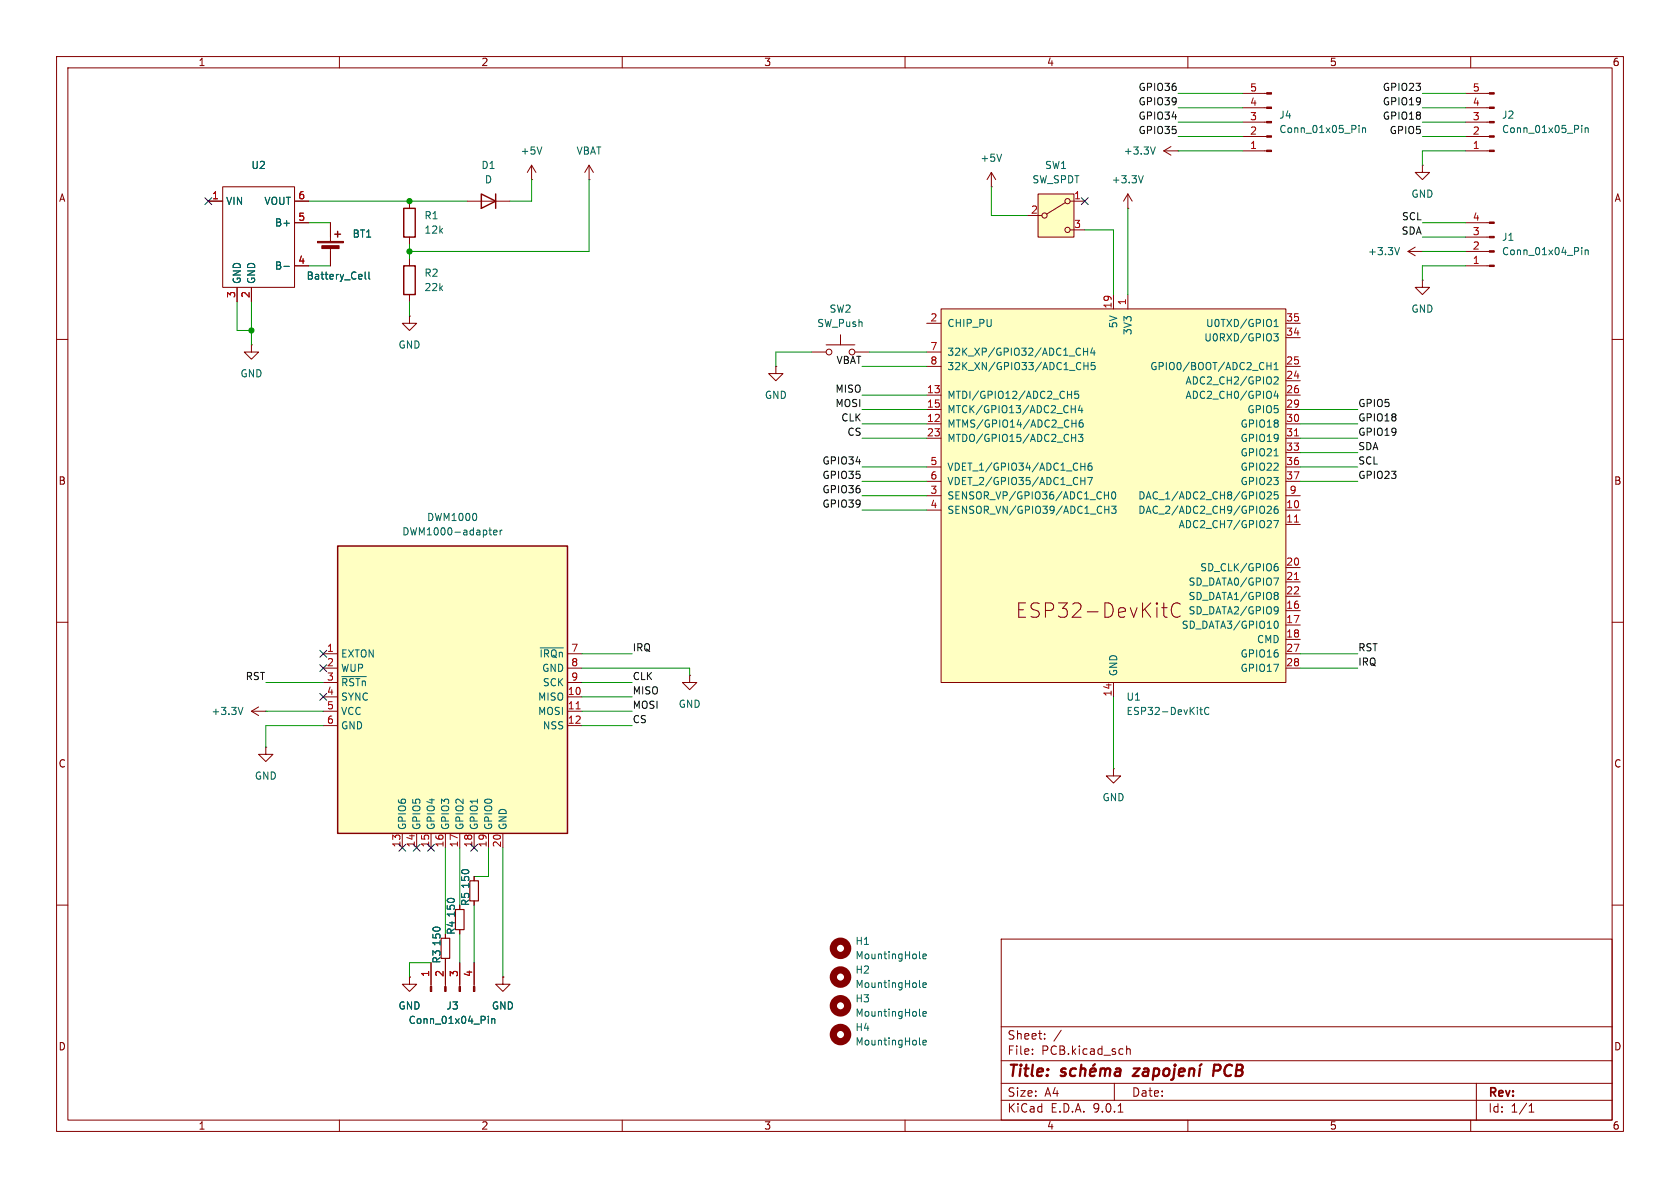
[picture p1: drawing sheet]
<svg xmlns="http://www.w3.org/2000/svg" width="297mm" height="210mm" viewBox="0 0 297 210" stroke-linecap="round" stroke-linejoin="round" font-family="sans-serif">
<g fill="none" stroke="#840000" stroke-width=".18">
<path d="M10 10h277v190h-277zM12 12h273v186h-273zM60 10v2M110 10v2M160 10v2M210 10v2M260 10v2M72.4 35.6v1.2M175.3 33h.1M175.3 30.5l-.8 1.3M175.3 30.5l.7 1.3M175.3 30.5v2.5"/>
<path d="M199.4 36.8h.1M199.4 34.3l-.8 1.3M199.4 34.3l.8 1.3M199.4 34.3v2.5M205.7 26.7l1.3 .7M205.7 26.7h2.6M207 25.9l-1.3 .8M208.3 26.7h.1M72.4 41.9v1.3M148.6 59.2v1.8M10 60h2M143.5 62.2h2.5"/>
<path d="M146 61h5.1M151.1 62.2h2.6M285 60h2M10 110h2M285 110h2M10 160h2M177 166h108v32h-108zM285 160h2M60 198v2M110 198v2M160 198v2M177 194.5h108"/>
<path d="M177 191.5h108M177 187.5h108M177 181.5h108M182.5 186.3v.1M182.5 185.5v.1M184.7 183.6v.1M184.7 182.8v.1M187.6 182.1l-1.3 2M197 191.5v3M197.7 196.6h.8M199.2 184.9v1.5M199.2 185.5l.2-.1 .3 .1 .1 .9"/>
<path d="M210 198v2M260 198v2M261 191.5v6.5M270.3 196.6h.9M270.3 195.5l.4-.4v1.5"/>
<circle cx="146.6" cy="62.2" r=".51"/>
<circle cx="150.6" cy="62.2" r=".51"/>
</g>
<g fill="none" stroke="#840000" stroke-width=".4">
<path d="M188.4 189a.49 .49 0 0 0-.8 .3l.1 .1 .6 .2 .1 .3-.3 .3-.6-.1M190.2 189a.66 .66 0 0 0-1 .3v.5l.1 .3 .2 .1 .6-.1M191.1 189.1a.49 .49 0 0 1 .8 .1l-.1 1M191.2 188.2l-.3 2M192.7 189.5l1-.1-.1-.4-.1-.1-.6 .1-.2 .9 .2 .3 .6-.1M193.6 188.1l-.4 .3M194.6 189.1a.49 .49 0 0 1 .8 .1M194.6 188.9l-.2 1.3M195.4 189.2a.5 .5 0 0 1 .8-.2v1.2M195.4 189.2l-.1 1M197.3 189l.2-.1 .5 .1v1.2M198.1 189.4h-.7a.4 .4 0 0 0-.3 .4 .4 .4 0 0 0 .2 .4l.7-.1"/>
<path d="M200.4 188.9h1.1l-1.2 1.3h1M202.2 189l.2-.1 .6 .1-.1 1.2M203 189.4h-.7a.4 .4 0 0 0-.3 .4 .4 .4 0 0 0 .3 .4l.6-.1M204 189l.2-.1 .6 .1 .1 .3v.5a.66 .66 0 0 1-1 .3M204 188.9l-.2 2M205.8 189.1a.52 .52 0 0 1 .6-.2 .52 .52 0 0 1 .4 .4l-.1 .5a.55 .55 0 0 1-.5 .4 .55 .55 0 0 1-.6-.4zM207.7 188.9l-.3 1.7-.1 .2-.3 .1M207.7 188.2v.2M207.7 188.2l-.1 .1 .1 .1M207.7 188.2l.1 .1-.1 .1M208.4 189.5l1-.1v-.4l-.2-.1-.6 .1-.2 .9 .2 .3 .6-.1M210.3 189.1a.49 .49 0 0 1 .8 .1l-.1 1"/>
<path d="M210.3 188.9l-.1 1.3M212.1 188.9l-.1 1.3M212.4 188.1l-.3 .3M215.5 188.2h-.8l-.3 2M215.5 189.2l-.9 .1"/>
</g>
<path d="M177.1 27.2l-.4 1.3M202.1 31.1l-.4 1.2M204.2 26l-.4 1.2" fill="none" stroke="#006464" stroke-width=".18"/>
<path d="M71.4 36.8h2v5.1h-2z" fill="none" stroke="#840000" stroke-width=".25"/>
<path d="M183.5 34.3h6.4v7.6h-6.4z" fill="#ffffc2"/>
<g fill="none" stroke="#840000" stroke-width=".18">
<path d="M36.8 35.6h2.6M39.4 33h12.7v17.8h-12.7zM52.1 35.6h2.5M52.1 39.4h2.5M181.6 38.1h2.5M183.5 34.3h6.4v7.6h-6.4zM188.3 35.8l-3.3 2M189.2 35.6h2.6M41.9 50.8v2.5M44.4 50.8v2.5M52.1 47h2.5M189.2 40.6h2.6"/>
<circle cx="184.7" cy="38.1" r=".46"/>
<circle cx="188.7" cy="35.6" r=".46"/>
<circle cx="188.7" cy="40.6" r=".46"/>
</g>
<path d="M50.2 47.1h1" fill="none" stroke="#006464" stroke-width=".18"/>
<path d="M59.7 96.5h40.6v50.8h-40.6z" fill="#ffffc2"/>
<path d="M59.7 96.5h40.6v50.8h-40.6z" fill="none" stroke="#840000" stroke-width=".25"/>
<g fill="none" stroke="#840000" stroke-width=".18">
<path d="M57.1 115.6h2.6M57.1 118.1h2.6M100.3 115.6h2.6M100.3 118.1h2.6M57.1 120.7h2.6M57.1 123.2h2.6M57.1 125.7h2.6M57.1 128.3h2.6M100.3 120.7h2.6M100.3 123.2h2.6M100.3 125.7h2.6M100.3 128.3h2.6"/>
<path d="M71.1 147.3v2.6M73.7 147.3v2.6M76.2 147.3v2.6M78.7 147.3v2.6M81.3 147.3v2.6M83.8 147.3v2.6M86.4 147.3v2.6M88.9 147.3v2.6"/>
</g>
<path d="M86.4 93.7h.5M86.6 93.3v1.1l.3 .2M87.3 94.1l.6-.1-.1-.2-.4-.1-.1 .2v.6h.5M88.4 93.7v.9M88.8 93.7l-.4 .3M60.4 119.6h4.4M95.5 114.5h4.1" fill="none" stroke="#006464" stroke-width=".18"/>
<path d="M101.8 125.3h.8" fill="none" stroke="#a90000" stroke-width=".18"/>
<path d="M166.4 54.6h60.9v66.1h-60.9z" fill="#ffffc2"/>
<g fill="none" stroke="#840000" stroke-width=".18">
<path d="M219.7 19.1h4.2M219.7 16.5h4.2M259.1 19.1h4.2M259.1 16.5h4.2M36.8 35.6h2.6M52.1 35.6h2.5M52.1 39.4h2.5M58.4 39.4v3.3M82.5 35.6h7.7M94 31.8h.1M94 29.2l-.8 1.3M94 29.2l.7 1.3"/>
<path d="M94 29.2v2.6M104.1 31.8h.1M104.1 29.2l-.7 1.3M104.1 29.2l.8 1.3M104.1 29.2v2.6M219.7 26.7h4.2M219.7 24.1h4.2M219.7 21.6h4.2M251.5 29.2v1.3h1.2l-1.2 1.3-1.3-1.3h1.3M251.5 29.2h.1M259.1 26.7h4.2M259.1 24.1h4.2"/>
<path d="M259.1 21.6h4.2M259.1 39.4h4.2M41.9 50.8v2.5M44.4 50.8v2.5M52.1 47h2.5M58.4 43.7v3.3M72.4 55.9v1.3h1.3l-1.3 1.2-1.3-1.2h1.3M72.4 55.9h.1M72.4 45.7v1.3M72.4 52.1v1.2M163.8 57.2h2.6M166.4 54.6h60.9v66.1h-60.9z"/>
<path d="M196.8 52.1v2.5M199.4 52.1v2.5M227.3 57.2h2.6M227.3 59.7h2.6M248.9 44.5l1.3 .7M248.9 44.5h2.6M250.2 43.7l-1.3 .8M251.5 44.5h.1M251.5 49.5v1.3h1.2l-1.2 1.3-1.3-1.3h1.3M251.5 49.5h.1M259.1 44.5h4.2M259.1 47h4.2"/>
<path d="M259.1 41.9h4.2M44.4 61v1.2h1.3l-1.3 1.3-1.2-1.3h1.2M44.4 61h.1M137.2 64.8v1.2h1.2l-1.2 1.3-1.3-1.3h1.3M137.2 64.8h.1M163.8 62.2h2.6M163.8 64.8h2.6M163.8 69.9h2.6M163.8 72.4h2.6M163.8 74.9h2.6M163.8 77.5h2.6M227.3 64.8h2.6"/>
<path d="M227.3 69.9h2.6M227.3 72.4h2.6M227.3 74.9h2.6M227.3 77.5h2.6M227.3 67.3h2.6M163.8 82.6h2.6M163.8 85.1h2.6M163.8 87.6h2.6M163.8 90.2h2.6M227.3 82.6h2.6M227.3 85.1h2.6M227.3 87.6h2.6"/>
<path d="M227.3 90.2h2.6M227.3 80h2.6M227.3 92.7h2.6M121.9 119.4v1.3h-1.3l1.3 1.2 1.3-1.2h-1.3M121.9 119.4h.1M205.4 107.4h.9M205.7 108.8l.2 .2 .4 .1M208.6 106.8a.95 .95 0 0 0-1-.1 .95 .95 0 0 0-.5 1 1.08 1.08 0 0 0 .3 1.1 1.08 1.08 0 0 0 1.1 .2l.1-.1M227.3 100.3h2.6M227.3 102.9h2.6M227.3 105.4h2.6M227.3 108h2.6"/>
<path d="M227.3 110.5h2.6M227.3 113h2.6M227.3 115.6h2.6M227.3 118.1h2.6M44.4 125.7l1.3 .8M44.4 125.7h2.6M45.7 125l-1.3 .7M47 125.7h.1M47 132.1v1.3h-1.3l1.3 1.2 1.3-1.2h-1.3M47 132.1h.1M196.8 135.9v1.3h1.3l-1.3 1.2-1.2-1.2h1.2M196.8 135.9h.1"/>
<path d="M196.8 120.7v2.5M83.8 154.9v.8M83.8 159.3v.7M72.4 172.7v1.3h1.3l-1.3 1.3-1.3-1.3h1.3M72.4 172.7h.1M76.2 170.2v4.2M78.7 165.1v.8M78.7 169.4v5M81.3 160v.8M81.3 164.3v.8M81.3 170.2v4.2M83.8 170.2v4.2"/>
<path d="M88.9 172.7v1.3h1.3l-1.3 1.3-1.3-1.3h1.3M88.9 172.7h.1"/>
</g>
<g fill="none" stroke="#006464" stroke-width=".18">
<path d="M95.8 26l-.4 1.2M240.3 22.2v.1M240.3 22.6v.8M240.9 22.7l.1-.1 .4 .1v.7M240.9 22.6v.8M279.6 22.2v.1M279.6 22.6v.8M280.2 22.6v.8M280.2 22.7l.2-.1 .3 .1 .1 .7M50.2 47.1h1M64.6 48.1v1.1l.1 .1M65.2 48.1v1.1l.2 .1"/>
<path d="M225.2 59h.8l-.5 .5 .4 .1v.5l-.2 .2-.5-.1M225.2 57.7h.8M225.2 56.8l.4-.3v1.2M247.4 43.8l-.4 1.2M279.6 43.8v.1M279.6 44.2v.8M280.2 44.2v.8M280.2 44.3l.2-.1h.3l.1 .8M188.7 69.8h.7M189.4 72.3h.7M189.4 69.2v1.2M189.4 77.4h.8"/>
<path d="M189.5 74.8h.7M190.1 71.7v1.3M190.2 76.8v1.2M190.2 74.2v1.3M190.6 69.2h-.6v.6l.2-.2 .4 .1 .1 .2-.1 .4-.1 .1-.5-.1M190.6 76.8h.8l-.4 .5 .4 .1v.5l-.2 .1-.6-.1M191 71.6l-.4 .9h.8M191.3 72.1v.9M191.4 74.2l-.4 .1a.86 .86 0 0 0 0 1.2l.4-.1 .1-.4-.2-.3h-.3l-.2 .3M191.6 61.5v1.3M191.6 62.1h.7M191.6 64.1v1.2"/>
<path d="M191.6 64.7h.7M192.3 61.5v1.3M192.3 64.1v1.2M193.1 61.5l-.3 .9h.8M193.4 62v.8M193.6 64.1h-.7v.6l.2-.1h.4l.1 .2v.4l-.2 .1-.5-.1M224 64.7h.7M224.7 64.1v1.2M225.2 65.3h.8M225.2 64.4l.4-.3v1.2M225.2 66.7l.5-.1 .3 .4-.8 .9h.8M225.5 69.1l-.3 .9h.8"/>
<path d="M225.9 69.6v.8M191.1 82.5h.7M191.1 85h.7M191.8 81.9v1.2M191.8 84.4v1.3M192.3 84.4h.8l-.5 1.3M192.9 81.9h-.3a.86 .86 0 0 0 0 1.2l.4-.1 .1-.4-.3-.3h-.2l-.3 .3M195.2 87.5h.8M195.3 90.1h.7M196 86.9v1.3M196 89.5v1.2M196.5 89.5h.8l-.4 .5 .3 .1v.5l-.1 .1-.6-.1"/>
<path d="M196.7 87l.1-.1a.68 .68 0 0 1 .5 .7 .68 .68 0 0 1-.5 .6 .84 .84 0 0 1-.1-1.2zM224 87.1l.5-.2 .3 .4-.8 .9h.8M224 89.6l.5-.1 .3 .3-.8 .9h.8M225.2 92h.8l-.5 1.3M225.2 80.6h.8M225.9 89.5h-.4a.86 .86 0 0 0 0 1.2l.4-.1 .1-.4-.3-.2h-.3l-.2 .2M225.9 99.6l-.4 .1-.2 .2M225.9 86.9h-.6l-.1 .6 .2-.1 .5 .1 .1 .2-.1 .4-.2 .1-.5-.1M225.2 102.2h.8l-.5 1.2M225.4 100.2l.3-.1 .3 .3-.1 .4h-.5M225.4 109.9l.1-.1a.68 .68 0 0 1 .5 .6 .68 .68 0 0 1-.5 .7l-.1-.2M225.5 104.7h.2l.3 .3-.3 .3"/>
<path d="M225.5 107.3l.4 .1a.84 .84 0 0 1-.3 1.1M225.5 105.3h.2M225.7 105.3l.3 .2v.2l-.1 .2-.4 .1M226 107.8l-.3 .2h-.2M42.9 125l-.4 1.3M212.1 125.5h.5M212.3 125v1.1l.3 .2M213.7 125.2a.6 .6 0 0 0-.8 .4 .6 .6 0 0 0 .6 .7l.2-.1M86.3 179.6v.2M162.5 169.3l.2 .2M162.5 174.4l.2 .2M162.5 179.5l.2 .1"/>
<path d="M163.2 169.1l.6-.2-.1-.2-.4-.1-.1 .2v.6h.5M163.2 174.1l.6-.1-.1-.2-.4-.1-.1 .2v.6h.5M163.2 179.2l.6-.1-.1-.2-.4-.1-.1 .2v.6h.5M86.3 180.1v.8M86.9 180.1v.8M86.9 180.2l.2-.1h.3l.1 .8M162.5 184.5l.2 .2M163.2 184.3l.6-.1-.1-.3h-.4l-.1 .2v.6h.5"/>
</g>
<path d="M228.8 77.1h.8M228.8 92.3h.8M228.8 102.5h.8" fill="none" stroke="#a90000" stroke-width=".18"/>
<g fill="#840000" stroke="#840000" stroke-width=".18">
<path d="M76.1 174.4h.2v.9h-.2z"/>
<path d="M78.6 174.4h.3v.9h-.3z"/>
<path d="M81.2 174.4h.2v.9h-.2z"/>
<path d="M83.7 174.4h.2v.9h-.2z"/>
<path d="M263.3 26.5h.9v.3h-.9z"/>
<path d="M263.3 24h.9v.3h-.9z"/>
<path d="M263.3 21.5h.9v.2h-.9z"/>
<path d="M263.3 18.9h.9v.3h-.9z"/>
<path d="M263.3 16.4h.9v.2h-.9z"/>
<path d="M56.1 42.7h4.6v.2h-4.6z"/>
<path d="M56.9 43.4h3v.5h-3z"/>
<path d="M223.9 26.5h.9v.3h-.9z"/>
<path d="M223.9 24h.9v.3h-.9z"/>
<path d="M223.9 21.5h.9v.2h-.9z"/>
<path d="M223.9 18.9h.9v.3h-.9z"/>
<path d="M223.9 16.4h.9v.2h-.9z"/>
<path d="M263.3 46.9h.9v.2h-.9z"/>
<path d="M263.3 44.3h.9v.3h-.9z"/>
<path d="M263.3 41.8h.9v.2h-.9z"/>
<path d="M263.3 39.2h.9v.3h-.9z"/>
</g>
<g fill="none" stroke="#840000" stroke-width="1.3">
<circle cx="148.6" cy="177.8" r="1.27"/>
<circle cx="148.6" cy="172.7" r="1.27"/>
<circle cx="148.6" cy="167.6" r="1.27"/>
<circle cx="148.6" cy="182.9" r="1.27"/>
</g>
<path d="M83.1 155.7h1.5v3.6h-1.5zM78 165.9h1.5v3.5h-1.5zM80.5 160.8h1.5v3.5h-1.5z" fill="none" stroke="#840000" stroke-width=".2"/>
<path d="M85.1 34.3l2.5 1.3-2.5 1.2zM87.6 34.3v2.5M59.2 41.4h1M59.7 40.9v1M71.4 47h2v5.1h-2z" fill="none" stroke="#840000" stroke-width=".25"/>
<g fill="none" stroke="#009600" stroke-width=".18">
<path d="M208.3 19.1h11.4M208.3 16.5h11.4M251.5 19.1h7.6M251.5 16.5h7.6M54.6 35.6h27.9M54.6 39.4h3.8M94 31.8v3.8h-3.8M104.1 31.8v12.7h-31.7M175.3 33v5.1h6.3M199.4 36.8v15.3M208.3 26.7h11.4M208.3 21.6h11.4"/>
<path d="M208.3 24.1h11.4M251.5 39.4h7.6M251.5 21.6h7.6M251.5 24.1h7.6M259.1 26.7h-7.6v2.5M41.9 53.3v5.1h2.5M44.4 53.3v7.7M54.6 47h3.8M72.4 43.2v2.5M72.4 53.3v2.6M191.8 40.6h5v11.5M251.5 44.5h7.6"/>
<path d="M251.5 41.9h7.6M259.1 47h-7.6v2.5M143.5 62.2h-6.3v2.6M152.4 74.9h11.4M152.4 77.5h11.4M152.4 72.4h11.4M152.4 69.9h11.4M152.4 64.8h11.4M153.7 62.2h10.1M229.9 74.9h10.1M229.9 77.5h10.1M229.9 72.4h10.1"/>
<path d="M152.4 87.6h11.4M152.4 90.2h11.4M152.4 85.1h11.4M152.4 82.6h11.4M229.9 85.1h10.1M229.9 80h10.1M229.9 82.6h10.1M102.9 115.6h8.9M102.9 118.1h19v1.3M229.9 115.6h10.1M229.9 118.1h10.1M47 125.7h10.1"/>
<path d="M47 120.7h10.1M57.1 128.3h-10.1v3.8M102.9 125.7h8.9M102.9 120.7h8.9M102.9 128.3h8.9M102.9 123.2h8.9M196.8 123.2v12.7M78.7 149.9v15.2M81.3 149.9v10.1M86.4 149.9v5h-2.6M88.9 149.9v22.8M76.2 170.2h-3.8v2.5"/>
<path d="M81.3 165.1v5.1M83.8 160v10.2"/>
</g>
<g fill="none" stroke="#000084" stroke-width=".18">
<path d="M36.2 35l1.2 1.2M37.4 35l-1.2 1.2M191.2 35l1.2 1.2M192.4 35l-1.2 1.2M56.5 115l1.3 1.2M56.5 117.5l1.3 1.2M57.8 115l-1.3 1.2M57.8 117.5l-1.3 1.2M56.5 122.6l1.3 1.2M57.8 122.6l-1.3 1.2M70.5 149.3l1.2 1.2M71.7 149.3l-1.2 1.2"/>
<path d="M73.1 149.3l1.2 1.2M74.3 149.3l-1.2 1.2M75.6 149.3l1.2 1.2M76.8 149.3l-1.2 1.2M83.2 149.3l1.2 1.2M84.4 149.3l-1.2 1.2"/>
</g>
<g fill="#009600" stroke="#009600" stroke-width=".18">
<circle cx="44.4" cy="58.4" r=".46"/>
<circle cx="72.4" cy="44.5" r=".46"/>
<circle cx="72.4" cy="35.6" r=".46"/>
</g>
<text font-size="3.5" fill="#840000" x="179.5" y="109.4">ESP32-DevKitC</text>
<g font-size="2.8" fill="#840000">
<text x="178" y="190.9">Title:</text>
<text x="216.1" y="190.9">PCB</text>
</g>
<g font-size="2.1" fill="#840000">
<text x="178" y="184">Sheet:</text>
<text x="178" y="186.7">File:</text>
<text x="184.1" y="186.7">PCB.kicad_sch</text>
<text x="178" y="196.9">KiCad</text>
<text x="178" y="194.1">Size:</text>
<text x="184.7" y="194.1">A4</text>
<text x="185.7" y="196.9">E.D.A.</text>
<text x="193.3" y="196.9">9.0.1</text>
<text x="200" y="194.1">Date:</text>
<text x="263" y="194.3">Rev:</text>
<text x="263" y="196.9">Id:</text>
<text x="267.1" y="196.9">1/1</text>
</g>
<g font-size="1.8" fill="#840000">
<text x="35" y="11.9">1</text>
<text x="85" y="11.9">2</text>
<text x="135" y="11.9">3</text>
<text x="185" y="11.9">4</text>
<text x="235" y="11.9">5</text>
<text x="285" y="11.9">6</text>
<text x="10.3" y="35.9">A</text>
<text x="285.3" y="35.9">A</text>
<text x="10.3" y="85.9">B</text>
<text x="285.3" y="85.9">B</text>
<text x="10.3" y="135.9">C</text>
<text x="285.3" y="135.9">C</text>
<text x="10.3" y="185.9">D</text>
<text x="285.3" y="185.9">D</text>
<text x="35" y="199.9">1</text>
<text x="85" y="199.9">2</text>
<text x="135" y="199.9">3</text>
<text x="185" y="199.9">4</text>
<text x="235" y="199.9">5</text>
<text x="285" y="199.9">6</text>
</g>
<g font-size="1.8" fill="#0f0f0f">
<text x="201.2" y="16.2">GPIO36</text>
<text x="244.4" y="16.2">GPIO23</text>
<text x="201.2" y="18.7">GPIO39</text>
<text x="201.2" y="23.8">GPIO35</text>
<text x="201.2" y="21.2">GPIO34</text>
<text x="244.4" y="18.7">GPIO19</text>
<text x="244.4" y="21.2">GPIO18</text>
<text x="245.6" y="23.8">GPIO5</text>
<text x="247.7" y="41.6">SDA</text>
<text x="247.7" y="39">SCL</text>
<text x="147.8" y="64.4">VBAT</text>
<text x="147.6" y="69.5">MISO</text>
<text x="147.6" y="72">MOSI</text>
<text x="148.6" y="74.6">CLK</text>
<text x="149.7" y="77.1">CS</text>
<text x="240" y="74.6">GPIO18</text>
<text x="240" y="77.1">GPIO19</text>
<text x="240" y="72">GPIO5</text>
<text x="145.3" y="82.2">GPIO34</text>
<text x="240" y="79.7">SDA</text>
<text x="240" y="82.2">SCL</text>
<text x="145.3" y="87.3">GPIO36</text>
<text x="145.3" y="84.7">GPIO35</text>
<text x="145.3" y="89.8">GPIO39</text>
<text x="240" y="84.7">GPIO23</text>
<text x="111.8" y="115.2">IRQ</text>
<text x="240" y="117.8">IRQ</text>
<text x="240" y="115.2">RST</text>
<text x="43.3" y="120.3">RST</text>
<text x="111.8" y="122.8">MISO</text>
<text x="111.8" y="120.3">CLK</text>
<text x="111.8" y="125.4">MOSI</text>
<text x="111.8" y="127.9">CS</text>
</g>
<g font-size="1.8" fill="#a90000">
<text x="220.9" y="16.3">5</text>
<text x="260.3" y="16.3">5</text>
<text x="220.9" y="23.9">2</text>
<text x="220.9" y="21.3">3</text>
<text x="220.9" y="18.8">4</text>
<text x="260.3" y="23.9">2</text>
<text x="260.3" y="21.3">3</text>
<text x="260.3" y="18.8">4</text>
<text x="220.9" y="26.4">1</text>
<text x="260.3" y="26.4">1</text>
<text x="37.4" y="35.3">1</text>
<text x="52.6" y="35.3">6</text>
<text x="189.8" y="35.3">1</text>
<text x="52.6" y="39.1">5</text>
<text x="182.2" y="37.8">2</text>
<text x="189.8" y="40.4">3</text>
<text x="260.3" y="41.7">3</text>
<text x="260.3" y="39.1">4</text>
<text x="52.6" y="46.7">4</text>
<text x="260.3" y="46.7">1</text>
<text x="260.3" y="44.2">2</text>
<text x="41.7" y="52.8" transform="rotate(-90 41.7 52.8)">3</text>
<text x="44.2" y="52.8" transform="rotate(-90 44.2 52.8)">2</text>
<text x="164.4" y="56.9">2</text>
<text x="196.6" y="54.7" transform="rotate(-90 196.6 54.7)">19</text>
<text x="199.1" y="54" transform="rotate(-90 199.1 54)">1</text>
<text x="227.3" y="56.9">35</text>
<text x="227.3" y="59.4">34</text>
<text x="164.4" y="62">7</text>
<text x="164.4" y="64.5">8</text>
<text x="227.3" y="64.5">25</text>
<text x="163.8" y="69.6">13</text>
<text x="227.3" y="67.1">24</text>
<text x="227.3" y="69.6">26</text>
<text x="163.8" y="72.1">15</text>
<text x="163.8" y="74.7">12</text>
<text x="163.8" y="77.2">23</text>
<text x="227.3" y="72.1">29</text>
<text x="227.3" y="74.7">30</text>
<text x="227.3" y="77.2">31</text>
<text x="164.4" y="82.3">5</text>
<text x="227.3" y="79.8">33</text>
<text x="227.3" y="82.3">36</text>
<text x="164.4" y="84.8">6</text>
<text x="164.4" y="87.4">3</text>
<text x="164.4" y="89.9">4</text>
<text x="227.3" y="84.8">37</text>
<text x="227.3" y="89.9">10</text>
<text x="227.9" y="87.4">9</text>
<text x="227.3" y="92.5">11</text>
<text x="227.3" y="100.1">20</text>
<text x="227.3" y="102.6">21</text>
<text x="227.3" y="105.2">22</text>
<text x="227.3" y="107.7">16</text>
<text x="227.3" y="110.2">17</text>
<text x="227.3" y="112.8">18</text>
<text x="57.7" y="115.3">1</text>
<text x="57.7" y="117.9">2</text>
<text x="100.9" y="115.3">7</text>
<text x="100.9" y="117.9">8</text>
<text x="227.3" y="115.3">27</text>
<text x="227.3" y="117.9">28</text>
<text x="57.7" y="120.4">3</text>
<text x="57.7" y="122.9">4</text>
<text x="57.7" y="125.5">5</text>
<text x="100.3" y="122.9">10</text>
<text x="100.3" y="125.5">11</text>
<text x="100.9" y="120.4">9</text>
<text x="196.6" y="123.2" transform="rotate(-90 196.6 123.2)">14</text>
<text x="57.7" y="128">6</text>
<text x="100.3" y="128">12</text>
<text x="70.9" y="149.9" transform="rotate(-90 70.9 149.9)">13</text>
<text x="73.4" y="149.9" transform="rotate(-90 73.4 149.9)">14</text>
<text x="75.9" y="149.9" transform="rotate(-90 75.9 149.9)">15</text>
<text x="78.5" y="149.9" transform="rotate(-90 78.5 149.9)">16</text>
<text x="81" y="149.9" transform="rotate(-90 81 149.9)">17</text>
<text x="83.6" y="149.9" transform="rotate(-90 83.6 149.9)">18</text>
<text x="86.1" y="149.9" transform="rotate(-90 86.1 149.9)">19</text>
<text x="88.6" y="149.9" transform="rotate(-90 88.6 149.9)">20</text>
<text x="75.9" y="172.8" transform="rotate(-90 75.9 172.8)">1</text>
<text x="78.5" y="172.8" transform="rotate(-90 78.5 172.8)">2</text>
<text x="81" y="172.8" transform="rotate(-90 81 172.8)">3</text>
<text x="83.6" y="172.8" transform="rotate(-90 83.6 172.8)">4</text>
</g>
<g font-size="1.8" fill="#006464">
<text x="226.1" y="21.2">J4</text>
<text x="226.1" y="23.7">Conn_01x05_Pin</text>
<text x="265.4" y="21.2">J2</text>
<text x="265.4" y="23.7">Conn_01x05_Pin</text>
<text x="91.9" y="27.5">+5V</text>
<text x="101.8" y="27.5">VBAT</text>
<text x="173.2" y="28.8">+5V</text>
<text x="198.6" y="27.5">+3.3V</text>
<text x="44.3" y="30.1">U2</text>
<text x="85" y="30.1">D1</text>
<text x="85.6" y="32.6">D</text>
<text x="182.4" y="32.6">SW_SPDT</text>
<text x="184.7" y="30.1">SW1</text>
<text x="196.4" y="32.6">+3.3V</text>
<text x="249.4" y="35.2">GND</text>
<text x="39.9" y="36.4">VIN</text>
<text x="46.6" y="36.4">VOUT</text>
<text x="48.5" y="40.2">B+</text>
<text x="74.9" y="39">R1</text>
<text x="74.9" y="41.5">12k</text>
<text x="48.5" y="47.9">B-</text>
<text x="62.2" y="42.2">BT1</text>
<text x="241.8" y="45.3">+3.3V</text>
<text x="265.4" y="42.8">J1</text>
<text x="265.4" y="45.3">Conn_01x04_Pin</text>
<text x="42.8" y="50.3" transform="rotate(-90 42.8 50.3)">GND</text>
<text x="45.3" y="50.3" transform="rotate(-90 45.3 50.3)">GND</text>
<text x="54.1" y="49.6">Battery_Cell</text>
<text x="74.9" y="49.1">R2</text>
<text x="74.9" y="51.7">22k</text>
<text x="144.4" y="58">SW_Push</text>
<text x="146.6" y="55.5">SW2</text>
<text x="167.4" y="58">CHIP_PU</text>
<text x="197.7" y="58.1" transform="rotate(-90 197.7 58.1)">5V</text>
<text x="200.3" y="59.3" transform="rotate(-90 200.3 59.3)">3V3</text>
<text x="213.1" y="58">U0TXD/GPIO1</text>
<text x="249.4" y="55.5">GND</text>
<text x="70.4" y="61.8">GND</text>
<text x="167.4" y="63.1">32K_XP/GPIO32/ADC1_CH4</text>
<text x="167.4" y="65.6">32K_XN/GPIO33/ADC1_CH5</text>
<text x="203.3" y="65.6">GPIO0/BOOT/ADC2_CH1</text>
<text x="212.8" y="60.6">U0RXD/GPIO3</text>
<text x="42.4" y="66.9">GND</text>
<text x="135.1" y="70.7">GND</text>
<text x="167.4" y="70.7">MTDI/GPIO12/ADC2_CH5</text>
<text x="209.5" y="68.2">ADC2_CH2/GPIO2</text>
<text x="209.5" y="70.7">ADC2_CH0/GPIO4</text>
<text x="167.4" y="73.3">MTCK/GPIO13/ADC2_CH4</text>
<text x="167.4" y="75.8">MTMS/GPIO14/ADC2_CH6</text>
<text x="219.2" y="75.8">GPIO18</text>
<text x="220.4" y="73.3">GPIO5</text>
<text x="167.4" y="78.3">MTDO/GPIO15/ADC2_CH3</text>
<text x="167.4" y="83.4">VDET_1/GPIO34/ADC1_CH6</text>
<text x="219.2" y="78.3">GPIO19</text>
<text x="219.2" y="80.9">GPIO21</text>
<text x="219.2" y="83.4">GPIO22</text>
<text x="167.4" y="86">VDET_2/GPIO35/ADC1_CH7</text>
<text x="167.4" y="88.5">SENSOR_VP/GPIO36/ADC1_CH0</text>
<text x="201.1" y="88.5">DAC_1/ADC2_CH8/GPIO25</text>
<text x="219.2" y="86">GPIO23</text>
<text x="71" y="94.8">DWM1000-adapter</text>
<text x="75.4" y="92.3">DWM1000</text>
<text x="167.4" y="91">SENSOR_VN/GPIO39/ADC1_CH3</text>
<text x="201.1" y="91">DAC_2/ADC2_CH9/GPIO26</text>
<text x="208.3" y="93.6">ADC2_CH7/GPIO27</text>
<text x="212.1" y="101.2">SD_CLK/GPIO6</text>
<text x="210" y="103.7">SD_DATA0/GPIO7</text>
<text x="210" y="106.3">SD_DATA1/GPIO8</text>
<text x="208.8" y="111.4">SD_DATA3/GPIO10</text>
<text x="210" y="108.8">SD_DATA2/GPIO9</text>
<text x="222.1" y="113.9">CMD</text>
<text x="60.2" y="116.4">EXTON</text>
<text x="60.2" y="119">WUP</text>
<text x="95.3" y="116.4">~{IRQn}</text>
<text x="95.7" y="119">GND</text>
<text x="197.7" y="119.6" transform="rotate(-90 197.7 119.6)">GND</text>
<text x="219.2" y="116.4">GPIO16</text>
<text x="219.2" y="119">GPIO17</text>
<text x="60.2" y="121.5">~{RSTn}</text>
<text x="60.2" y="124.1">SYNC</text>
<text x="95" y="124.1">MISO</text>
<text x="95.9" y="121.5">SCK</text>
<text x="119.9" y="125.3">GND</text>
<text x="199.1" y="124.1">U1</text>
<text x="37.3" y="126.6">+3.3V</text>
<text x="60.2" y="126.6">VCC</text>
<text x="60.2" y="129.1">GND</text>
<text x="95" y="126.6">MOSI</text>
<text x="95.9" y="129.1">NSS</text>
<text x="199.1" y="126.6">ESP32-DevKitC</text>
<text x="45" y="138">GND</text>
<text x="194.8" y="141.8">GND</text>
<text x="72" y="146.8" transform="rotate(-90 72 146.8)">GPIO6</text>
<text x="74.5" y="146.8" transform="rotate(-90 74.5 146.8)">GPIO5</text>
<text x="77.1" y="146.8" transform="rotate(-90 77.1 146.8)">GPIO4</text>
<text x="79.6" y="146.8" transform="rotate(-90 79.6 146.8)">GPIO3</text>
<text x="82.1" y="146.8" transform="rotate(-90 82.1 146.8)">GPIO2</text>
<text x="84.7" y="146.8" transform="rotate(-90 84.7 146.8)">GPIO1</text>
<text x="87.2" y="146.8" transform="rotate(-90 87.2 146.8)">GPIO0</text>
<text x="89.8" y="146.8" transform="rotate(-90 89.8 146.8)">GND</text>
<text x="83.2" y="160.3" transform="rotate(-90 83.2 160.3)">R5</text>
<text x="83.2" y="157.2" transform="rotate(-90 83.2 157.2)">150</text>
<text x="78.1" y="167.4" transform="rotate(-90 78.1 167.4)">150</text>
<text x="80.6" y="165.3" transform="rotate(-90 80.6 165.3)">R4</text>
<text x="80.6" y="162.3" transform="rotate(-90 80.6 162.3)">150</text>
<text x="151.1" y="167.2">H1</text>
<text x="78.1" y="170.4" transform="rotate(-90 78.1 170.4)">R3</text>
<text x="151.1" y="169.8">MountingHole</text>
<text x="151.1" y="172.3">H2</text>
<text x="70.4" y="178.7">GND</text>
<text x="78.8" y="178.7">J3</text>
<text x="86.9" y="178.7">GND</text>
<text x="151.1" y="174.9">MountingHole</text>
<text x="151.1" y="177.4">H3</text>
<text x="151.1" y="179.9">MountingHole</text>
<text x="72.1" y="181.2">Conn_01x04_Pin</text>
<text x="151.1" y="182.5">H4</text>
<text x="151.1" y="185">MountingHole</text>
</g>
</svg>
